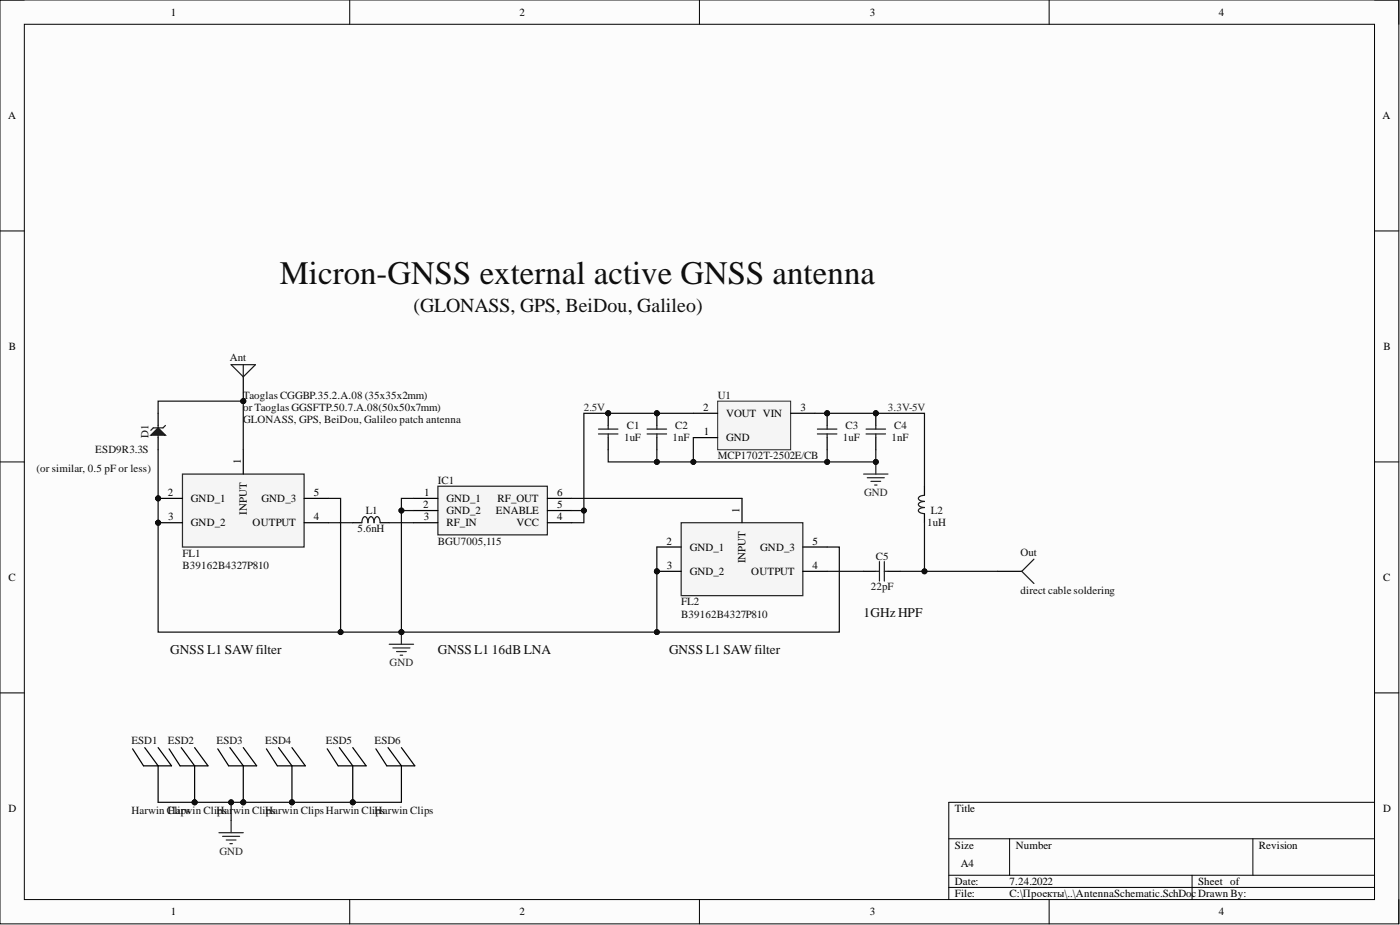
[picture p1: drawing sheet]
<svg xmlns="http://www.w3.org/2000/svg" width="292mm" height="193mm" viewBox="0 0 292 193" stroke-linecap="round" stroke-linejoin="round" font-family="sans-serif">
<path d="M0 0h291.9v192.7h-291.9z" fill-rule="evenodd" fill="#fcfcfc"/>
<path d="M0 0h291.9v192.7h-291.9z" fill="none" stroke="#000" stroke-width=".21"/>
<path d="M5.1 5.1h281.7v182.6h-281.7z" fill-rule="evenodd" fill="#fcfcfc"/>
<g fill="none" stroke="#000" stroke-width=".21">
<path d="M0 0h5.1M73 0v5.1M145.9 0v5.1M218.9 0v5.1M286.8 0h5.1v5.1M5.1 5.1h281.7v182.6h-281.7zM0 48.2h5.1M286.8 48.2h5.1M0 96.4h5.1M286.8 96.4h5.1M0 144.6h5.1M286.8 144.6h5.1"/>
<path d="M198 175h88.8M210.6 175v7.6M261.4 175v7.6M286.8 167.4h-88.8v20.3M73 187.7v5M145.9 187.7v5M198 182.6h88.8M198 185.1h88.8M218.9 187.7v5M248.7 182.6v5.1M291.9 187.7v5"/>
</g>
<path d="M91.4 101.4h22.8v10.2h-22.8z" fill-rule="evenodd" fill="#f5f5f5"/>
<path d="M91.4 101.4h22.8v10.2h-22.8z" fill="none" stroke="#262626" stroke-width=".25"/>
<path d="M86.3 104h5.1M86.3 106.5h5.1M86.3 109h5.1M114.2 104h5.1M114.2 106.5h5.1M114.2 109h5.1" fill="none" stroke="#000" stroke-width=".25"/>
<circle cx="33" cy="104" r=".51" fill="#0e0e0e"/>
<circle cx="33" cy="104" r=".51" fill="none" stroke="#0e0e0e" stroke-width=".21"/>
<circle cx="33" cy="109" r=".51" fill="#0e0e0e"/>
<circle cx="33" cy="109" r=".51" fill="none" stroke="#0e0e0e" stroke-width=".21"/>
<path d="M38.1 98.9h25.3v15.2h-25.3z" fill-rule="evenodd" fill="#f5f5f5"/>
<path d="M38.1 98.9h25.3v15.2h-25.3z" fill="none" stroke="#262626" stroke-width=".25"/>
<path d="M50.8 93.8v5.1M33 104h5.1" fill="none" stroke="#000" stroke-width=".25"/>
<circle cx="33" cy="104" r=".51" fill="#0e0e0e"/>
<circle cx="33" cy="104" r=".51" fill="none" stroke="#0e0e0e" stroke-width=".21"/>
<path d="M33 109h5.1" fill="none" stroke="#000" stroke-width=".25"/>
<circle cx="33" cy="109" r=".51" fill="#0e0e0e"/>
<circle cx="33" cy="109" r=".51" fill="none" stroke="#0e0e0e" stroke-width=".21"/>
<path d="M63.4 109h5.1M63.4 104h5.1" fill="none" stroke="#000" stroke-width=".25"/>
<circle cx="50.8" cy="83.7" r=".51" fill="#0e0e0e"/>
<circle cx="50.8" cy="83.7" r=".51" fill="none" stroke="#0e0e0e" stroke-width=".21"/>
<path d="M50.8 78.6v5.1" fill="none" stroke="#000" stroke-width=".25"/>
<circle cx="50.8" cy="83.7" r=".51" fill="#0e0e0e"/>
<circle cx="50.8" cy="83.7" r=".51" fill="none" stroke="#0e0e0e" stroke-width=".21"/>
<path d="M48.2 76.1h5.1l-2.5 2.5zM50.8 76.1v2.5M75.5 109a1.14 1.14 0 0 1 .6-1.2 1.13 1.13 0 0 1 .7 1.2 1.14 1.14 0 0 1 .6-1.2 1.13 1.13 0 0 1 .6 1.2 1.14 1.14 0 0 1 .7-1.2 1.13 1.13 0 0 1 .6 1.2M192.9 103.3a1.14 1.14 0 0 0-1.3 .7 1.13 1.13 0 0 0 1.3 .6 1.14 1.14 0 0 0-1.3 .6 1.13 1.13 0 0 0 1.3 .7 1.14 1.14 0 0 0-1.3 .6 1.13 1.13 0 0 0 1.3 .6" fill="none" stroke="#1c1c1c" stroke-width=".25"/>
<path d="M73.6 109h1.9M79.3 109h1.9M192.9 101.4v1.9M192.9 107.1v1.9" fill="none" stroke="#000" stroke-width=".25"/>
<circle cx="182.7" cy="86.2" r=".51" fill="#0e0e0e"/>
<circle cx="182.7" cy="86.2" r=".51" fill="none" stroke="#0e0e0e" stroke-width=".21"/>
<path d="M182.7 86.2v2.6M182.7 91.3v2.5" fill="none" stroke="#000" stroke-width=".25"/>
<circle cx="182.7" cy="86.2" r=".51" fill="#0e0e0e"/>
<circle cx="182.7" cy="86.2" r=".51" fill="none" stroke="#0e0e0e" stroke-width=".21"/>
<path d="M180.7 89.5h4.1M180.7 90.5h4.1M182.7 88.8v.7M182.7 90.5v.8M182.7 119.2h.8M183.5 117.2v4M184.5 117.2v4M184.5 119.2h.8" fill="none" stroke="#1c1c1c" stroke-width=".25"/>
<path d="M180.2 119.2h2.5M185.3 119.2h2.5" fill="none" stroke="#000" stroke-width=".25"/>
<circle cx="137" cy="119.2" r=".51" fill="#0e0e0e"/>
<circle cx="137" cy="119.2" r=".51" fill="none" stroke="#0e0e0e" stroke-width=".21"/>
<path d="M142.1 109h25.4v15.3h-25.4z" fill-rule="evenodd" fill="#f5f5f5"/>
<path d="M142.1 109h25.4v15.3h-25.4z" fill="none" stroke="#262626" stroke-width=".25"/>
<path d="M137 114.1h5.1M137 119.2h5.1M154.8 104v5" fill="none" stroke="#000" stroke-width=".25"/>
<circle cx="137" cy="119.2" r=".51" fill="#0e0e0e"/>
<circle cx="137" cy="119.2" r=".51" fill="none" stroke="#0e0e0e" stroke-width=".21"/>
<path d="M167.5 119.2h5.1M167.5 114.1h5.1" fill="none" stroke="#000" stroke-width=".25"/>
<circle cx="172.6" cy="86.2" r=".51" fill="#0e0e0e"/>
<circle cx="172.6" cy="86.2" r=".51" fill="none" stroke="#0e0e0e" stroke-width=".21"/>
<path d="M172.6 86.2v2.6M172.6 91.3v2.5" fill="none" stroke="#000" stroke-width=".25"/>
<circle cx="172.6" cy="86.2" r=".51" fill="#0e0e0e"/>
<circle cx="172.6" cy="86.2" r=".51" fill="none" stroke="#0e0e0e" stroke-width=".21"/>
<path d="M170.5 89.5h4.1M170.5 90.5h4.1M172.6 88.8v.7M172.6 90.5v.8" fill="none" stroke="#1c1c1c" stroke-width=".25"/>
<path d="M149.7 83.7h15.3v10.1h-15.3z" fill-rule="evenodd" fill="#f5f5f5"/>
<path d="M149.7 83.7h15.3v10.1h-15.3z" fill="none" stroke="#262626" stroke-width=".21"/>
<path d="M144.7 91.3h5M144.7 86.2h5M165 86.2h5" fill="none" stroke="#000" stroke-width=".25"/>
<path d="M180.2 98.9h5.1M181 99.7h3.5M182.7 96.4v2.5M181.7 100.4h2M182.5 101.2h.5" fill="none" stroke="#262626" stroke-width=".25"/>
<circle cx="182.7" cy="96.4" r=".51" fill="#0e0e0e"/>
<circle cx="182.7" cy="96.4" r=".51" fill="none" stroke="#0e0e0e" stroke-width=".21"/>
<circle cx="137" cy="86.2" r=".51" fill="#0e0e0e"/>
<circle cx="137" cy="86.2" r=".51" fill="none" stroke="#0e0e0e" stroke-width=".21"/>
<path d="M137 86.2v2.6M137 91.3v2.5" fill="none" stroke="#000" stroke-width=".25"/>
<circle cx="137" cy="86.2" r=".51" fill="#0e0e0e"/>
<circle cx="137" cy="86.2" r=".51" fill="none" stroke="#0e0e0e" stroke-width=".21"/>
<path d="M135 89.5h4.1M135 90.5h4.1M137 88.8v.7M137 90.5v.8" fill="none" stroke="#1c1c1c" stroke-width=".25"/>
<circle cx="126.9" cy="86.2" r=".51" fill="#0e0e0e"/>
<circle cx="126.9" cy="86.2" r=".51" fill="none" stroke="#0e0e0e" stroke-width=".21"/>
<path d="M126.9 86.2v2.6M126.9 91.3v2.5" fill="none" stroke="#000" stroke-width=".25"/>
<circle cx="126.9" cy="86.2" r=".51" fill="#0e0e0e"/>
<circle cx="126.9" cy="86.2" r=".51" fill="none" stroke="#0e0e0e" stroke-width=".21"/>
<path d="M124.9 89.5h4M124.9 90.5h4M126.9 88.8v.7M126.9 90.5v.8" fill="none" stroke="#1c1c1c" stroke-width=".25"/>
<path d="M81.2 134.4h5.1M82 135.2h3.5M82.7 135.9h2.1M83.5 136.7h.5M83.8 131.9v2.5" fill="none" stroke="#262626" stroke-width=".25"/>
<circle cx="83.8" cy="131.9" r=".51" fill="#0e0e0e"/>
<circle cx="83.8" cy="131.9" r=".51" fill="none" stroke="#0e0e0e" stroke-width=".21"/>
<path d="M68.5 109h5.1M81.2 109h5.1M172.6 119.2h7.6M192.9 109v10.2" fill="none" stroke="#0e0e0e" stroke-width=".25"/>
<circle cx="192.9" cy="119.2" r=".51" fill="#0e0e0e"/>
<circle cx="192.9" cy="119.2" r=".51" fill="none" stroke="#0e0e0e" stroke-width=".21"/>
<path d="M172.6 93.8v2.6" fill="none" stroke="#0e0e0e" stroke-width=".25"/>
<circle cx="172.6" cy="96.4" r=".51" fill="#0e0e0e"/>
<circle cx="172.6" cy="96.4" r=".51" fill="none" stroke="#0e0e0e" stroke-width=".21"/>
<path d="M137 93.8v2.6M119.3 104h35.5" fill="none" stroke="#0e0e0e" stroke-width=".25"/>
<circle cx="137" cy="96.4" r=".51" fill="#0e0e0e"/>
<circle cx="137" cy="96.4" r=".51" fill="none" stroke="#0e0e0e" stroke-width=".21"/>
<path d="M119.3 106.5h2.5" fill="none" stroke="#0e0e0e" stroke-width=".25"/>
<circle cx="121.8" cy="106.5" r=".51" fill="#0e0e0e"/>
<circle cx="121.8" cy="106.5" r=".51" fill="none" stroke="#0e0e0e" stroke-width=".21"/>
<path d="M68.5 104h2.6v27.9" fill="none" stroke="#0e0e0e" stroke-width=".25"/>
<circle cx="71.1" cy="131.9" r=".51" fill="#0e0e0e"/>
<circle cx="71.1" cy="131.9" r=".51" fill="none" stroke="#0e0e0e" stroke-width=".21"/>
<path d="M86.3 104h-2.5v27.9" fill="none" stroke="#0e0e0e" stroke-width=".25"/>
<circle cx="83.8" cy="106.5" r=".51" fill="#0e0e0e"/>
<circle cx="83.8" cy="106.5" r=".51" fill="none" stroke="#0e0e0e" stroke-width=".21"/>
<circle cx="83.8" cy="131.9" r=".51" fill="#0e0e0e"/>
<circle cx="83.8" cy="131.9" r=".51" fill="none" stroke="#0e0e0e" stroke-width=".21"/>
<path d="M83.8 106.5h2.5" fill="none" stroke="#0e0e0e" stroke-width=".25"/>
<circle cx="83.8" cy="106.5" r=".51" fill="#0e0e0e"/>
<circle cx="83.8" cy="106.5" r=".51" fill="none" stroke="#0e0e0e" stroke-width=".21"/>
<path d="M137 114.1v17.8" fill="none" stroke="#0e0e0e" stroke-width=".25"/>
<circle cx="137" cy="119.2" r=".51" fill="#0e0e0e"/>
<circle cx="137" cy="119.2" r=".51" fill="none" stroke="#0e0e0e" stroke-width=".21"/>
<circle cx="137" cy="131.9" r=".51" fill="#0e0e0e"/>
<circle cx="137" cy="131.9" r=".51" fill="none" stroke="#0e0e0e" stroke-width=".21"/>
<path d="M208.1 119.2h5.1" fill="none" stroke="#000" stroke-width=".25"/>
<path d="M215.7 116.7l-2.5 2.5 2.5 2.5" fill="none" stroke="#1c1c1c" stroke-width=".25"/>
<path d="M187.8 119.2h20.3" fill="none" stroke="#0e0e0e" stroke-width=".25"/>
<circle cx="192.9" cy="119.2" r=".51" fill="#0e0e0e"/>
<circle cx="192.9" cy="119.2" r=".51" fill="none" stroke="#0e0e0e" stroke-width=".21"/>
<path d="M170 86.2h22.9v15.2" fill="none" stroke="#0e0e0e" stroke-width=".25"/>
<circle cx="172.6" cy="86.2" r=".51" fill="#0e0e0e"/>
<circle cx="172.6" cy="86.2" r=".51" fill="none" stroke="#0e0e0e" stroke-width=".21"/>
<circle cx="182.7" cy="86.2" r=".51" fill="#0e0e0e"/>
<circle cx="182.7" cy="86.2" r=".51" fill="none" stroke="#0e0e0e" stroke-width=".21"/>
<path d="M144.7 91.3v5.1h38v-2.6" fill="none" stroke="#0e0e0e" stroke-width=".25"/>
<circle cx="182.7" cy="96.4" r=".51" fill="#0e0e0e"/>
<circle cx="182.7" cy="96.4" r=".51" fill="none" stroke="#0e0e0e" stroke-width=".21"/>
<circle cx="172.6" cy="96.4" r=".51" fill="#0e0e0e"/>
<circle cx="172.6" cy="96.4" r=".51" fill="none" stroke="#0e0e0e" stroke-width=".21"/>
<circle cx="144.7" cy="96.4" r=".51" fill="#0e0e0e"/>
<circle cx="144.7" cy="96.4" r=".51" fill="none" stroke="#0e0e0e" stroke-width=".21"/>
<path d="M33 86.2v2.6M33 91.3v2.5" fill="none" stroke="#000" stroke-width=".25"/>
<path d="M31.5 90.8l1.5-1.5 1.5 1.5z" fill="#1c1c1c"/>
<path d="M31.5 90.8l1.5-1.5 1.5 1.5zM33 88.8v2.5M34.5 88.8l-.5 .5h-2l-.5 .5" fill="none" stroke="#1c1c1c" stroke-width=".25"/>
<path d="M33 86.2v-2.5h17.8v10.1" fill="none" stroke="#0e0e0e" stroke-width=".25"/>
<circle cx="50.8" cy="83.7" r=".51" fill="#0e0e0e"/>
<circle cx="50.8" cy="83.7" r=".51" fill="none" stroke="#0e0e0e" stroke-width=".21"/>
<path d="M33 93.8v38.1h142.1v-17.8h-2.5" fill="none" stroke="#0e0e0e" stroke-width=".25"/>
<circle cx="33" cy="104" r=".51" fill="#0e0e0e"/>
<circle cx="33" cy="104" r=".51" fill="none" stroke="#0e0e0e" stroke-width=".21"/>
<circle cx="33" cy="109" r=".51" fill="#0e0e0e"/>
<circle cx="33" cy="109" r=".51" fill="none" stroke="#0e0e0e" stroke-width=".21"/>
<circle cx="71.1" cy="131.9" r=".51" fill="#0e0e0e"/>
<circle cx="71.1" cy="131.9" r=".51" fill="none" stroke="#0e0e0e" stroke-width=".21"/>
<circle cx="83.8" cy="131.9" r=".51" fill="#0e0e0e"/>
<circle cx="83.8" cy="131.9" r=".51" fill="none" stroke="#0e0e0e" stroke-width=".21"/>
<circle cx="137" cy="131.9" r=".51" fill="#0e0e0e"/>
<circle cx="137" cy="131.9" r=".51" fill="none" stroke="#0e0e0e" stroke-width=".21"/>
<path d="M144.7 86.2h-22.9v22.8h-2.5" fill="none" stroke="#0e0e0e" stroke-width=".25"/>
<circle cx="137" cy="86.2" r=".51" fill="#0e0e0e"/>
<circle cx="137" cy="86.2" r=".51" fill="none" stroke="#0e0e0e" stroke-width=".21"/>
<circle cx="126.9" cy="86.2" r=".51" fill="#0e0e0e"/>
<circle cx="126.9" cy="86.2" r=".51" fill="none" stroke="#0e0e0e" stroke-width=".21"/>
<circle cx="121.8" cy="106.5" r=".51" fill="#0e0e0e"/>
<circle cx="121.8" cy="106.5" r=".51" fill="none" stroke="#0e0e0e" stroke-width=".21"/>
<path d="M126.9 93.8v2.6h17.8" fill="none" stroke="#0e0e0e" stroke-width=".25"/>
<circle cx="144.7" cy="96.4" r=".51" fill="#0e0e0e"/>
<circle cx="144.7" cy="96.4" r=".51" fill="none" stroke="#0e0e0e" stroke-width=".21"/>
<circle cx="137" cy="96.4" r=".51" fill="#0e0e0e"/>
<circle cx="137" cy="96.4" r=".51" fill="none" stroke="#0e0e0e" stroke-width=".21"/>
<circle cx="50.8" cy="167.4" r=".51" fill="#0e0e0e"/>
<circle cx="50.8" cy="167.4" r=".51" fill="none" stroke="#0e0e0e" stroke-width=".21"/>
<path d="M50.8 159.8v7.6" fill="none" stroke="#000" stroke-width=".25"/>
<circle cx="50.8" cy="167.4" r=".51" fill="#0e0e0e"/>
<circle cx="50.8" cy="167.4" r=".51" fill="none" stroke="#0e0e0e" stroke-width=".21"/>
<path d="M30.2 156l2.8 3.8v7.6M33 156l2.8 3.8h-5.9l-2.2-3.6M48 156l2.8 3.8M50.8 156l2.8 3.8h-5.9l-2.3-3.6" fill="none" stroke="#000" stroke-width=".25"/>
<circle cx="60.9" cy="167.4" r=".51" fill="#0e0e0e"/>
<circle cx="60.9" cy="167.4" r=".51" fill="none" stroke="#0e0e0e" stroke-width=".21"/>
<path d="M60.9 159.8v7.6" fill="none" stroke="#000" stroke-width=".25"/>
<circle cx="60.9" cy="167.4" r=".51" fill="#0e0e0e"/>
<circle cx="60.9" cy="167.4" r=".51" fill="none" stroke="#0e0e0e" stroke-width=".21"/>
<path d="M58.1 156l2.8 3.8M60.9 156l2.8 3.8h-5.8l-2.3-3.6" fill="none" stroke="#000" stroke-width=".25"/>
<circle cx="40.6" cy="167.4" r=".51" fill="#0e0e0e"/>
<circle cx="40.6" cy="167.4" r=".51" fill="none" stroke="#0e0e0e" stroke-width=".21"/>
<path d="M40.6 159.8v7.6" fill="none" stroke="#000" stroke-width=".25"/>
<circle cx="40.6" cy="167.4" r=".51" fill="#0e0e0e"/>
<circle cx="40.6" cy="167.4" r=".51" fill="none" stroke="#0e0e0e" stroke-width=".21"/>
<path d="M37.8 156l2.8 3.8M40.6 156l2.8 3.8h-5.8l-2.3-3.6" fill="none" stroke="#000" stroke-width=".25"/>
<path d="M48.2 167.4v3.8" fill="none" stroke="#0e0e0e" stroke-width=".25"/>
<circle cx="48.2" cy="167.4" r=".51" fill="#0e0e0e"/>
<circle cx="48.2" cy="167.4" r=".51" fill="none" stroke="#0e0e0e" stroke-width=".21"/>
<path d="M45.7 173.7h5.1M46.4 174.5h3.6M47.2 175.2h2M48 176h.5M48.2 171.2v2.5" fill="none" stroke="#262626" stroke-width=".25"/>
<circle cx="73.6" cy="167.4" r=".51" fill="#0e0e0e"/>
<circle cx="73.6" cy="167.4" r=".51" fill="none" stroke="#0e0e0e" stroke-width=".21"/>
<path d="M73.6 159.8v7.6" fill="none" stroke="#000" stroke-width=".25"/>
<circle cx="73.6" cy="167.4" r=".51" fill="#0e0e0e"/>
<circle cx="73.6" cy="167.4" r=".51" fill="none" stroke="#0e0e0e" stroke-width=".21"/>
<path d="M70.8 156l2.8 3.8M73.6 156l2.8 3.8h-5.8l-2.3-3.6M81 156l2.8 3.8v7.6M83.8 156l2.7 3.8h-5.8l-2.3-3.6" fill="none" stroke="#000" stroke-width=".25"/>
<path d="M33 167.4h50.8" fill="none" stroke="#0e0e0e" stroke-width=".25"/>
<circle cx="40.6" cy="167.4" r=".51" fill="#0e0e0e"/>
<circle cx="40.6" cy="167.4" r=".51" fill="none" stroke="#0e0e0e" stroke-width=".21"/>
<circle cx="48.2" cy="167.4" r=".51" fill="#0e0e0e"/>
<circle cx="48.2" cy="167.4" r=".51" fill="none" stroke="#0e0e0e" stroke-width=".21"/>
<circle cx="50.8" cy="167.4" r=".51" fill="#0e0e0e"/>
<circle cx="50.8" cy="167.4" r=".51" fill="none" stroke="#0e0e0e" stroke-width=".21"/>
<circle cx="60.9" cy="167.4" r=".51" fill="#0e0e0e"/>
<circle cx="60.9" cy="167.4" r=".51" fill="none" stroke="#0e0e0e" stroke-width=".21"/>
<circle cx="73.6" cy="167.4" r=".51" fill="#0e0e0e"/>
<circle cx="73.6" cy="167.4" r=".51" fill="none" stroke="#0e0e0e" stroke-width=".21"/>
<text font-size="6.8" fill="#0e0e0e" x="58.4" y="59.3">Micron-GNSS external active GNSS antenna</text>
<text font-size="4.1" fill="#0e0e0e" x="86.3" y="65">(GLONASS, GPS, BeiDou, Galileo)</text>
<g font-size="2.8" fill="#0e0e0e">
<text x="180.2" y="128.7">1GHzHPF</text>
<text x="35.5" y="136.4">GNSS L1 SAW filter</text>
<text x="91.4" y="136.4">GNSS L1</text>
<text x="102.6" y="136.4">16dB LNA</text>
<text x="139.6" y="136.4">GNSS L1 SAW filter</text>
</g>
<g font-size="2.3">
<text x="35.6" y="3.3">1</text>
<text x="108.4" y="3.3">2</text>
<text x="181.5" y="3.3">3</text>
<text x="254.3" y="3.3">4</text>
<text x="1.7" y="24.8">A</text>
<text x="288.5" y="24.8">A</text>
<text x="1.9" y="73">B</text>
<text x="288.6" y="73">B</text>
<text x="146.7" y="85.7">2</text>
<text x="151.5" y="87">VOUT VIN</text>
<text x="167" y="85.7">3</text>
<text x="146.9" y="90.8">1</text>
<text x="151.5" y="92.1">GND</text>
<text x="50.3" y="96.9" transform="rotate(-90 50.3 96.9)">1</text>
<text x="35" y="103.5">2</text>
<text x="39.8" y="104.7">GND_1</text>
<text x="51.5" y="107.4" transform="rotate(-90 51.5 107.4)">INPUT</text>
<text x="54.6" y="104.7">GND_3</text>
<text x="65.5" y="103.5">5</text>
<text x="88.3" y="106">2</text>
<text x="88.5" y="103.5">1</text>
<text x="93.1" y="104.7">GND_1</text>
<text x="93.1" y="107.3">GND_2</text>
<text x="103.5" y="107.3">ENABLE</text>
<text x="103.8" y="104.7">RF_OUT</text>
<text x="116.2" y="106">5</text>
<text x="116.2" y="103.5">6</text>
<text x="154.3" y="107" transform="rotate(-90 154.3 107)">1</text>
<text x="35.1" y="108.5">3</text>
<text x="39.8" y="109.8">GND_2</text>
<text x="52.7" y="109.8">OUTPUT</text>
<text x="65.5" y="108.5">4</text>
<text x="88.4" y="108.5">3</text>
<text x="93.1" y="109.8">RF_IN</text>
<text x="107.8" y="109.8">VCC</text>
<text x="116.2" y="108.5">4</text>
<text x="139.1" y="113.6">2</text>
<text x="169.5" y="113.6">5</text>
<text x="139.2" y="118.7">3</text>
<text x="143.9" y="114.9">GND_1</text>
<text x="143.9" y="120">GND_2</text>
<text x="155.6" y="117.5" transform="rotate(-90 155.6 117.5)">INPUT</text>
<text x="156.8" y="120">OUTPUT</text>
<text x="158.6" y="114.9">GND_3</text>
<text x="169.5" y="118.7">4</text>
<text x="1.8" y="121.2">C</text>
<text x="288.6" y="121.2">C</text>
<text x="1.8" y="169.4">D</text>
<text x="199.2" y="169.4">Title</text>
<text x="288.6" y="169.4">D</text>
<text x="199.2" y="177">Size</text>
<text x="211.9" y="177">Number</text>
<text x="262.7" y="177">Revision</text>
<text x="199.2" y="184.6">Date:</text>
<text x="200.5" y="180.8">A4</text>
<text x="210.6" y="184.6">7.24.2022</text>
<text x="250" y="184.6">Sheet of</text>
<text x="35.6" y="191">1</text>
<text x="108.4" y="191">2</text>
<text x="181.5" y="191">3</text>
<text x="199.2" y="187.2">File:</text>
<text x="210.6" y="187.2">C:\Проекты\..\AntennaSchematic.SchDoc Drawn By:</text>
<text x="254.3" y="191">4</text>
</g>
<g font-size="2.3" fill="#0e0e0e">
<text x="48" y="75.3">Ant</text>
<text x="50.8" y="83.2">Taoglas CGGBP.35.2.A.08 (35x35x2mm)</text>
<text x="149.7" y="83.2">U1</text>
<text x="50.8" y="85.7">or Taoglas GGSFTP.50.7.A.08(50x50x7mm)</text>
<text x="50.8" y="88.2">GLONASS, GPS, BeiDou, Galileo patch antenna</text>
<text x="130.8" y="89.5">C1</text>
<text x="140.9" y="89.5">C2</text>
<text x="176.4" y="89.5">C3</text>
<text x="186.5" y="89.5">C4</text>
<text x="19.9" y="94.6">ESD9R3.3S</text>
<text x="31" y="91.3" transform="rotate(-90 31 91.3)">D1</text>
<text x="130.2" y="92.1">1uF</text>
<text x="140.3" y="92.1">1nF</text>
<text x="149.7" y="95.9">MCP1702T-2502E/CB</text>
<text x="175.9" y="92.1">1uF</text>
<text x="186" y="92.1">1nF</text>
<text x="7.6" y="98.4">(or similar, 0.5 pF or less)</text>
<text x="91.4" y="100.9">IC1</text>
<text x="76.3" y="107.3">L1</text>
<text x="194.2" y="107.3">L2</text>
<text x="74.6" y="111.1">5.6nH</text>
<text x="91.4" y="113.6">BGU7005,115</text>
<text x="193.5" y="109.8">1uH</text>
<text x="38.1" y="116.1">FL1</text>
<text x="38.1" y="118.7">B39162B4327P810</text>
<text x="182.7" y="116.9">C5</text>
<text x="212.9" y="115.9">Out</text>
<text x="181.7" y="123">22pF</text>
<text x="212.9" y="124">direct cable soldering</text>
<text x="142.1" y="126.3">FL2</text>
<text x="142.1" y="128.8">B39162B4327P810</text>
<text x="27.4" y="155.2">ESD1</text>
<text x="35" y="155.2">ESD2</text>
<text x="45.2" y="155.2">ESD3</text>
<text x="55.3" y="155.2">ESD4</text>
<text x="68" y="155.2">ESD5</text>
<text x="78.2" y="155.2">ESD6</text>
<text x="27.4" y="169.9">Harwin Clips</text>
<text x="35" y="169.9">Harwin CliHarwin CliHarwin Clips Harwin CliHarwin Clips</text>
<text x="45.3" y="169.9">ps</text>
<text x="55.5" y="169.9">ps</text>
<text x="78.3" y="169.9">ps</text>
</g>
<g font-size="2.3" fill="#262626">
<text x="121.8" y="85.7">2.5V</text>
<text x="185.3" y="85.7">3.3V-5V</text>
<text x="180.3" y="103.5">GND</text>
<text x="81.3" y="139">GND</text>
<text x="45.8" y="178.3">GND</text>
</g>
</svg>
